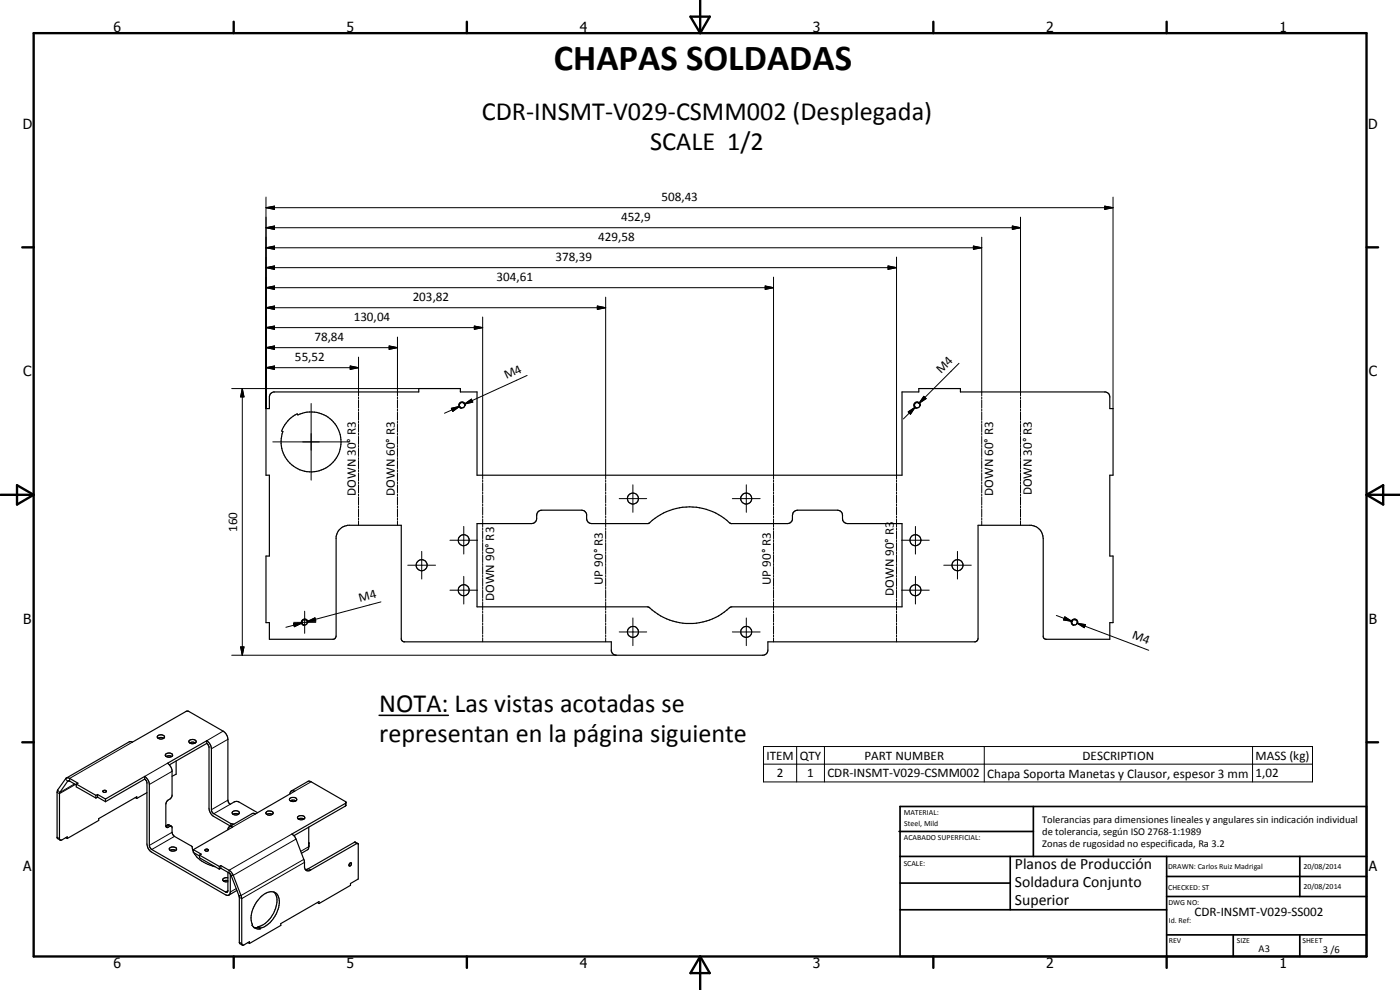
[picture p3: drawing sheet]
<svg xmlns="http://www.w3.org/2000/svg" width="420mm" height="297mm" viewBox="0 0 420 297" stroke-linecap="round" stroke-linejoin="round" font-family="sans-serif">
<g fill="none" stroke="#000" stroke-width=".35">
<path d="M81.1 118.2l1-.6h43.6v-1h12.5v1h5v25h127.5v-25h5v-1h12.5v1l43.9 .1 .5 .3 .4 .8 .1 3.8h.9v20h-.9v24.2h.9v20h-.9v5h-19.3l-.5-.3-.2-.4v-29.5a4 4 0 0 0-3.6-4h-16v34l-.6 .9-62.4 .1v2.5a1.52 1.52 0 0 1-1.6 1.5h-44l-.8-.3-.6-.9v-2.8h-62.3l-.8-.8v-34.2h-16.1a4.1 4.1 0 0 0-3.4 3.5v29.7l-.3 .7-.5 .3h-19.3v-5h-1v-20h1v-24.2h-1v-20h1v-3.5zM86.9 125.8l2.3-1.6 .2 .3a9 9 0 0 1 12.8 6.4 9 9 0 0 1-9.6 10.6 9 9 0 0 1-7.7-12l-.4-.2 .3-.6zM143.2 157.1h16.3a1.81 1.81 0 0 0 1.6-2.5 1.52 1.52 0 0 1 1.5-1.5h12.2l.6 .2 .6 .7 .1 1.6a1.52 1.52 0 0 0 1.5 1.5h16.9a17.8 17.8 0 0 1 24.4-.3l.5 .3h16.9l.9-.3 .4-.4 .2-1.8a1.6 1.6 0 0 1 1.5-1.5h12.1a1.78 1.78 0 0 1 1.4 2.5l.5 1 1 .5h16.4v25l-51.5 .1a17.9 17.9 0 0 1-24.7-.1h-51.3zM19.9 233.5l18.9-10.9 .9 .1 16.2-9.3h.5l10.6 6 .9 .9 .5 1.5 .1 18.9 .6 .6 1.3-.8h1.1l5.8 3.3M22.9 235.5l-2-1.1h-.5l-2.5 3.5v13.9l.5 .3 1.8-1v.5M22.9 235.2l.5-.2-3.2-1.7-.4 .2-2.6 3.7-.1 14.1 1 .8M22.9 235.2v.9l5.9 3.3M22.9 235.2l5.9 3.4M28.8 238.6v.8M29.3 239.2l2.4 1.3M29.3 238.4l2.4 1.3M29.3 239.2l-.5 .2"/>
<path d="M29.3 238.4v.8M29.3 238.4l-.5 .2M30.9 237.3a.51 .51 0 0 1 .6-.2 .51 .51 0 0 1 .3 .5l-.6 .1zM31.7 239.7v.8M40.6 239.3l.5 .3M41.1 239.6v-.5l-11.5 6.5v.6l-9.4 5.4M43.4 233a3.1 3.1 0 0 1 1.4 2.4v18.3l.4 .9 22.6 13.1h.3l.3-.4v-5.6M43.4 233.8l.7 1v18.4a3 3 0 0 0 1.4 2.5l22.2 12.8a.89 .89 0 0 0 1 .1 .89 .89 0 0 0 .4-1v-5.3M43.4 233.8l-11.7 6.7M43.4 233l-11.7 6.7M43.4 233v.8M44.1 237.8l-3 1.8"/>
<path d="M47.4 220.8a1.31 1.31 0 0 1 2 .3 1.21 1.21 0 0 1-1.1 .7 1.21 1.21 0 0 1-1.1-.8zM47.4 221.5l.7-.2 1 .2M49.8 226.2a1.28 1.28 0 0 1 2 .5 1.28 1.28 0 0 1-2.2-.2zM49.9 227l.8-.3 .9 .3M52.9 228.3v4l-1.3 .6M56.7 222.3a1.28 1.28 0 0 1 2.2 .3 1.3 1.3 0 0 1-2.2-.2zM56.9 222.9l.7-.2 1 .2M62 222.2l-11.8 6.8a3.3 3.3 0 0 1 1.4 2.2v7.6a2.26 2.26 0 0 1-1.4 1.5l-.4 1v6.5M62 222.2l.9 .9 .5 1.6 .2 18.8 .4 .6 5.2 3 1.1 .1M62 223.1l.7 1 .1 19 .4 1 .7 .7 5.3 3.1M62 223.1l-11.2 6.4M62 222.2v.9"/>
<path d="M87 238.3a.87 .87 0 0 1 .4-1 .87 .87 0 0 1 1 .1l-11.7 6.8-.9-.1-7 4M87 239.5l1.3-.2a.64 .64 0 0 1 .8 .7 .64 .64 0 0 1-.9 .5 .96 .96 0 0 1-1.3-.8zM87.4 237.3l5-2.8 .6-.1 10.8 6.3-.1 1.2-15.5 8.8M19.7 251.3l.5 .3M49.8 247.8l.4 .5 .8-.4h.5l.1 1.8 .5 1 5.5 3.3 .4 1.6M49.8 247.8l.8-.4 .9 .5M50.8 254.6a1.11 1.11 0 0 1 1.2-.6 1.11 1.11 0 0 1 .9 1 1.32 1.32 0 0 1-2.1-.3zM51 255.1l.6-.2 1.1 .2M58 254.9v.9l1.9 1M58 254.9l2.4 1.4-.5 .3M58.2 255.8a9.4 9.4 0 0 0 6.3 4.3M59.9 256.6v.8l5.9 3.4"/>
<path d="M59.9 256.6l5.9 3.4M61.5 254.9a.5 .5 0 0 1 .6-.2 .5 .5 0 0 1 .4 .6h-.8zM65.8 260v.8M66.3 259.7l2.7 1.6 .7 .7 2.6 6.7 .2 .9 .2 13.9M66.3 259.7v.8M66.3 259.7l-.5 .3M68.4 249a.86 .86 0 0 1 .4-.9 .86 .86 0 0 1 1 .1l-11.8 6.7M69.8 243.5a1.28 1.28 0 0 1 2 .5 1.16 1.16 0 0 1-1.1 .6 1.16 1.16 0 0 1-1-.9zM69.9 244.3l.6-.2 1.1 .2M80 244.3l.7-.2 1 .2M80.1 243.5a1.11 1.11 0 0 1 1.8 .6 1.13 1.13 0 0 1-1.1 .6 1.13 1.13 0 0 1-1-.9zM87.7 240.1v.4"/>
<path d="M87.7 240.1l1.1 .2M87.7 240.1l-.6 .2M89.5 245.7a.57 .57 0 0 1-.1-.7 .57 .57 0 0 1 .6-.3h.8a.57 .57 0 0 1 .6 .3 .57 .57 0 0 1-.2 .7M89.5 245.7l.6 .3 1.1-.3M89.5 245.7l.6-.2 1.1 .2M92.7 248.2l-.1 6.4-.2 .3-1.9 1.1M92.7 252.8v1.2M92.7 253v.2M103.8 240.8l-16.2 9.4 .7 .7 .5 .9 2.5 6.7a3.5 3.5 0 0 0 .4 2.5l.5 .3 .8-.1 14-8.1h.4M105 259l.2-.1a.51 .51 0 0 1 .2 .6 .51 .51 0 0 1-.6 .3zM107.4 253.1l-.9-.5-14.2 8.2-.7 .1M107.4 253.1l.1 10.6-2.3 1.4v.5l-9.5 5.5"/>
<path d="M66.3 260.5l2.4 1.4 .6 .6 2.5 6.4v13.9l.9 .7M66.3 260.5l-.5 .3M67.1 264.4l1.3 .1M68.4 264.2l-1.3 .2M68.4 263.4l-1.3 .2-.3 .2 .3 .6M71.1 267.2l-2.4 1.4M76.1 278.2l1.3 .1M77.4 278.3l.7 .4M77.4 278.1l.7 .4M77.4 278.1v.2M78.1 278.5v.2M78.1 278.5a8.4 8.4 0 0 0 5.5-9.2 2.48 2.48 0 0 0-4.1-1.2 8.7 8.7 0 0 0-3.9 8.9 1.92 1.92 0 0 0 2.5 1.7"/>
<path d="M82.2 267.6a4.4 4.4 0 0 1 .6 4.8 8.1 8.1 0 0 1-5.4 5.7M95.3 270.8l.4 .3M95.7 271.1v-.6l-11.4 6.6v.6l-9.4 5.4M74.4 282.8l.5 .3M74.9 283.1v-.6l-1.8 1.1-.4-.1"/>
<circle cx="138.7" cy="121.6" r=".82"/>
<circle cx="275.2" cy="121.6" r=".82"/>
<circle cx="189.9" cy="149.6" r="1.65"/>
<circle cx="224" cy="149.6" r="1.65"/>
<circle cx="126.5" cy="169.6" r="1.66"/>
<circle cx="139.1" cy="162.1" r="1.65"/>
<circle cx="139.2" cy="177.1" r="1.65"/>
<circle cx="274.7" cy="177.1" r="1.66"/>
<circle cx="274.7" cy="162.1" r="1.66"/>
<circle cx="287.4" cy="169.6" r="1.66"/>
<circle cx="91.4" cy="186.7" r=".82"/>
<circle cx="189.9" cy="189.6" r="1.66"/>
<circle cx="223.9" cy="189.6" r="1.65"/>
<circle cx="322.5" cy="186.7" r=".82"/>
</g>
<g fill="none" stroke="#000" stroke-width=".3">
<path d="M79.8 59.1v63.5M334 59.1v63.5M79.8 74.3l2.6-.5v1zM79.8 68.3l2.6-.5v1zM79.8 62.3l2.6-.5v1zM79.8 74.3h214.8M79.8 68.3h226.5M79.8 62.3h254.2M266.5 79.8l2.6 .5-2.6 .5zM269.1 77.1v66.7M292.1 73.8l2.5 .5-2.5 .5zM294.6 71.2v47.6"/>
<path d="M303.8 67.8l2.5 .5-2.5 .5zM306.3 65.2v53.6M331.5 61.8l2.5 .5-2.5 .5zM79.8 98.3l2.6-.5v1zM79.8 92.3l2.6-.5v1zM79.8 86.3l2.6-.5v1zM79.8 80.3l2.6-.5v1zM79.8 98.3h65.1M79.8 92.3h102M79.8 86.3h152.3M79.8 80.3h189.3M142.4 97.8l2.5 .5-2.5 .5z"/>
<path d="M144.9 95.1v48.7M179.3 91.8l2.5 .5-2.5 .5zM181.8 89.2v54.6M229.6 85.8l2.5 .5-2.5 .5zM232.1 83.1v60.7M69.5 116.6h56.2M72.7 116.6l.5 2.5h-1zM72.7 116.6v80M79.8 110.3l2.6-.5v1zM79.8 104.3l2.6-.5v1zM79.8 110.3h27.8M79.8 104.3h39.5"/>
<path d="M105.1 109.8l2.5 .5-2.5 .5zM107.6 107.1v11.7M107.6 119.1v.6M116.8 103.8l2.5 .5-2.5 .5zM119.3 101.1v17.7M119.3 119.1v.6M158.2 112.6l-18.8 8.6M277.2 118.9l.7 .7-2.1 1.4zM287.8 109l-12 12M294.6 119.1v.6M306.3 119.1v.6M81.9 132.6h22.9"/>
<path d="M93.4 121.1v23M107.6 120v2.4M107.6 122.7v.7M107.6 123.7v2.4M107.6 126.4v.6M107.6 127.3v2.4M107.6 130v.6M107.6 130.9v2.4M107.6 133.6v.6M107.6 134.5v2.5M107.6 137.3v.6M107.6 138.2v2.4"/>
<path d="M119.3 120v2.4M119.3 122.7v.7M119.3 123.7v2.4M119.3 126.4v.6M119.3 127.3v2.4M119.3 130v.6M119.3 130.9v2.4M119.3 133.6v.6M119.3 134.5v2.5M119.3 137.3v.6M119.3 138.2v2.4M135.5 122.5l2.5-.6-2.1 1.5z"/>
<path d="M138 121.9l-4.6 2.1M139.4 121.2l2.1-1.4 .4 .8zM139.6 121.8a.99 .99 0 0 0-.8-1.2 .99 .99 0 0 0-1.1 .8 .99 .99 0 0 0 .8 1.2M141.7 120.2l-2.3 1M272.6 123.6l2-1.4-1.3 2.1zM274.6 122.2l-3.5 3.5M276.2 121.8a.99 .99 0 0 0-.8-1.2 .99 .99 0 0 0-1.1 .8 .99 .99 0 0 0 .8 1.2M294.6 120v2.4M294.6 122.7v.7M294.6 123.7v2.4M294.6 126.4v.6M294.6 127.3v2.4"/>
<path d="M294.6 130v.6M294.6 130.9v2.4M294.6 133.6v.6M294.6 134.5v2.5M294.6 137.3v.6M294.6 138.2v2.4M306.3 120v2.4M306.3 122.7v.7M306.3 123.7v2.4M306.3 126.4v.6M306.3 127.3v2.4M306.3 130v.6"/>
<path d="M306.3 130.9v2.4M306.3 133.6v.6M306.3 134.5v2.5M306.3 137.3v.6M306.3 138.2v2.4M107.6 140.9v.6M107.6 141.9v2.4M107.6 144.6v.6M107.6 145.5v2.4M107.6 148.2v.6M107.6 149.1v2.4M107.6 151.8v.6"/>
<path d="M107.6 152.7v2.5M107.6 155.4v.7M107.6 156.4v1.2M119.3 140.9v.6M119.3 141.9v2.4M119.3 144.6v.6M119.3 145.5v2.4M119.3 148.2v.6M119.3 149.1v2.4M119.3 151.8v.6M119.3 152.7v2.5M119.3 155.4v.7"/>
<path d="M119.3 156.4v1.2M139.2 157.9v8.3M144.9 144.1v.6M144.9 144.9v2.5M144.9 147.7v.6M144.9 148.5v2.4M144.9 151.2v.6M144.9 152.1v2.4M144.9 154.8v.6M144.9 155.7v2.4M144.9 158.4v.6M144.9 159.3v2.3"/>
<path d="M181.8 144.1v.6M181.8 144.9v2.5M181.8 147.7v.6M181.8 148.5v2.4M181.8 151.2v.6M181.8 152.1v2.4M181.8 154.8v.6M181.8 155.7v2.4M181.8 158.4v.6M181.8 159.3v2.3M185.8 149.6h8.3M189.9 145.5v8.2"/>
<path d="M219.8 149.6h8.3M224 145.5v8.2M232.1 144.1v.6M232.1 144.9v2.5M232.1 147.7v.6M232.1 148.5v2.4M232.1 151.2v.6M232.1 152.1v2.4M232.1 154.8v.6M232.1 155.7v2.4M232.1 158.4v.6M232.1 159.3v2.3"/>
<path d="M269.1 144.1v.6M269.1 144.9v2.5M269.1 147.7v.6M269.1 148.5v2.4M269.1 151.2v.6M269.1 152.1v2.4M269.1 154.8v.6M269.1 155.7v2.4M269.1 158.4v.6M269.1 159.3v2.3M274.7 157.9v8.3M294.6 140.9v.6"/>
<path d="M294.6 141.9v2.4M294.6 144.6v.6M294.6 145.5v2.4M294.6 148.2v.6M294.6 149.1v2.4M294.6 151.8v.6M294.6 152.7v2.5M294.6 155.4v.7M294.6 156.4v1.2M306.3 140.9v.6M306.3 141.9v2.4M306.3 144.6v.6"/>
<path d="M306.3 145.5v2.4M306.3 148.2v.6M306.3 149.1v2.4M306.3 151.8v.6M306.3 152.7v2.5M306.3 155.4v.7M306.3 156.4v1.2M122.4 169.6h8.3M126.6 165.4v8.3M135 177.1h8.3M135 162.1h8.3M139.2 172.9v8.3"/>
<path d="M144.9 161.9v.6M144.9 162.8v2.4M144.9 165.5v.6M144.9 166.4v2.4M144.9 169.1v.6M144.9 170v2.3M144.9 172.6v.6M144.9 173.5v2.4M144.9 176.2v.6M144.9 177.1v2.4M144.9 179.8v.6M181.8 161.9v.6"/>
<path d="M181.8 162.8v2.4M181.8 165.5v.6M181.8 166.4v2.4M181.8 169.1v.6M181.8 170v2.3M181.8 172.6v.6M181.8 173.5v2.4M181.8 176.2v.6M181.8 177.1v2.4M181.8 179.8v.6M232.1 161.9v.6M232.1 162.8v2.4"/>
<path d="M232.1 165.5v.6M232.1 166.4v2.4M232.1 169.1v.6M232.1 170v2.3M232.1 172.6v.6M232.1 173.5v2.4M232.1 176.2v.6M232.1 177.1v2.4M232.1 179.8v.6M269.1 161.9v.6M269.1 162.8v2.4M269.1 165.5v.6"/>
<path d="M269.1 166.4v2.4M269.1 169.1v.6M269.1 170v2.3M269.1 172.6v.6M269.1 173.5v2.4M269.1 176.2v.6M269.1 177.1v2.4M269.1 179.8v.6M270.6 177.1h8.3M270.6 162.1h8.3M274.7 172.9v8.3M283.2 169.6h8.3"/>
<path d="M287.3 165.4v8.3M69.5 196.6h115.4M72.2 194.1h1l-.5 2.5zM88.1 187.1l2.5-.2-2.3 1.1zM88.1 186.7h6.7M90.6 186.9l-4.8 1.3M91.4 183.4v6.6M92.2 186.5l2.3-1.1 .3 1zM92.4 186.9a1 1 0 0 0-.8-1.2 1 1 0 0 0-1.2 .9 1 1 0 0 0 .9 1.1M94.6 185.8l-2.4 .7M114.3 180.6l-22.1 5.9M144.9 180.7v2.3"/>
<path d="M144.9 183.4v.5M144.9 184.3v2.3M144.9 186.9v.6M144.9 187.8v2.4M144.9 190.5v.6M144.9 191.4v1.2M181.8 180.7v2.3M181.8 183.4v.5M181.8 184.3v2.3M181.8 186.9v.6M181.8 187.8v2.4M181.8 190.5v.6"/>
<path d="M181.8 191.4v1.2M185.8 189.6h8.3M189.9 185.4v8.3M219.8 189.6h8.3M224 185.4v8.3M232.1 180.7v2.3M232.1 183.4v.5M232.1 184.3v2.3M232.1 186.9v.6M232.1 187.8v2.4M232.1 190.5v.6M232.1 191.4v1.2"/>
<path d="M269.1 180.7v2.3M269.1 183.4v.5M269.1 184.3v2.3M269.1 186.9v.6M269.1 187.8v2.4M269.1 190.5v.6M269.1 191.4v1.2M317 184.7l4.7 1.7M319.6 185.1l2.1 1.3-2.5-.4zM323.2 187l2.5 .4-.3 .9zM323.2 187l2.4 .9M323.2 187l21.6 8.1"/>
<path d="M323.5 186.9a1.01 1.01 0 0 0-.9-1.2 1.01 1.01 0 0 0-1.1 .8 1.01 1.01 0 0 0 .8 1.2M67 219.4l-5 2.8M19.7 233.7l.6 .7 .2-.1M22.4 235.2l-4.5 2.6-.6-.8M22.6 235.4l-4.7 2.7-.8-.4M39.7 222.7l-18.8 10.9v.8M50.2 229l-6.8 4M51.6 231.4l-6.8 4M68.4 221.8l-5 2.9M93.4 234.6l-5 2.8M229.1 224h164.8v10.6h-164.8zM229.1 229.3h164.8"/>
<path d="M239.1 224v10.6M247.4 224v10.6M295.4 224v10.6M375.9 224v10.6M17.1 251.2l.8 .4M49.8 247.8l.7 .4M50.2 247.5l.8 .4M51.6 249.7l-6.8 4M52.4 251l-6.9 3.9M68.4 240.1l-5 2.9M69.1 241.3l-4.9 2.8M69.2 247.1v.7"/>
<path d="M69.7 247.2v.3M76.7 244.2l-6.9 4M87.6 250.2l-18.9 10.9v.8M88.8 251.8l-18.8 10.8-.6 .1M91.2 257.9l-18.9 10.8h-.6M91.4 258.7l-18.9 10.9-.7-.4M92.7 254l-2.5 1.4M103.7 241v.9M106.3 252.7l.7 .4M68.4 267.3l-.7 .3M70.9 266.6l-1.8 1M92.5 260.6l.7 .4"/>
<path d="M71.8 282.7l.7 .4"/>
</g>
<g fill="none" stroke="#000" stroke-width=".71">
<path d="M10.1 9.9h400v277.1h-400zM70.1 6.5v3.4M140.1 6.5v3.4M207.2 5h5.8l-2.9 4.9zM210.1 0v9.9M280.1 6.5v3.4M350.1 6.5v3.4M6.7 74.2h3.4M410.1 74.2h3.5M.1 148.5h10M5.1 145.6l5 2.9-5 2.9zM410.1 148.5h10"/>
<path d="M410.1 148.5l5-2.9v5.8zM6.7 222.7h3.4M410.1 222.7h3.5M70.1 287v3.4M140.1 287v3.4M210.1 287v10M210.1 287l2.9 5h-5.8zM280.1 287v3.4M350.1 287v3.4"/>
</g>
<g fill="none" stroke="#000" stroke-width=".51">
<path d="M269.8 249.5h40.3M270.1 242h140v45h-140zM270.1 257h140M303.2 257v16M310.1 242v15M350.1 257v30M390.1 257v12M270.1 265h33.1M270.1 273h80M350.1 269h60M350.1 263h60M350.1 280.5h60"/>
<path d="M370.1 280.5v6.5M390.1 280.5v6.5"/>
</g>
<g fill="#000">
<path d="M79.8 80.3l2.6-.5v1zM79.8 74.3l2.6-.5v1zM79.8 68.3l2.6-.5v1zM79.8 62.3l2.6-.5v1zM292.1 73.8l2.5 .5-2.5 .5zM303.8 67.8l2.5 .5-2.5 .5zM331.5 61.8l2.5 .5-2.5 .5zM79.8 98.3l2.6-.5v1zM79.8 92.3l2.6-.5v1zM79.8 86.3l2.6-.5v1zM142.4 97.8l2.5 .5-2.5 .5zM179.3 91.8l2.5 .5-2.5 .5z"/>
<path d="M229.6 85.8l2.5 .5-2.5 .5zM266.5 79.8l2.6 .5-2.6 .5zM72.7 116.6l.5 2.5h-1zM79.8 110.3l2.6-.5v1zM79.8 104.3l2.6-.5v1zM105.1 109.8l2.5 .5-2.5 .5zM116.8 103.8l2.5 .5-2.5 .5zM139.4 121.2l2.1-1.4 .4 .8zM277.2 118.9l.7 .7-2.1 1.4zM135.5 122.5l2.5-.6-2.1 1.5zM272.6 123.6l2-1.4-1.3 2.1zM72.2 194.1h1l-.5 2.5z"/>
<path d="M88.1 187.1l2.5-.2-2.3 1.1zM92.2 186.5l2.3-1.1 .3 1zM319.6 185.1l2.1 1.3-2.5-.4zM323.2 187l2.5 .4-.3 .9z"/>
</g>
<path d="M113.8 214.6h20.8" fill="none" stroke="#000" stroke-width=".46"/>
<text font-size="11" x="166.2" y="20.9">CHAPAS SOLDADAS</text>
<g font-size="7.9">
<text x="144.6" y="36.1">CDR-INSMT-V029-CSMM002 (Desplegada)</text>
<text x="195.1" y="45.1">SCALE 1/2</text>
<text x="113.8" y="213.5">NOTA: Las vistas acotadas se</text>
<text x="113.8" y="222.5">representan en la página siguiente</text>
</g>
<g font-size="4.7">
<text x="304.6" y="260.8">Planos de Producción</text>
<text x="304.6" y="266.2">Soldadura Conjunto</text>
<text x="304.6" y="271.6">Superior</text>
</g>
<g font-size="4.2">
<text x="34" y="9.6">6</text>
<text x="104" y="9.6">5</text>
<text x="174" y="9.6">4</text>
<text x="244" y="9.6">3</text>
<text x="314" y="9.6">2</text>
<text x="384" y="9.6">1</text>
<text x="6.8" y="38.7">D</text>
<text x="410.6" y="38.7">D</text>
<text x="7" y="112.9">C</text>
<text x="410.8" y="112.9">C</text>
<text x="7" y="187.1">B</text>
<text x="410.8" y="187.1">B</text>
<text x="7" y="261.4">A</text>
<text x="410.8" y="261.4">A</text>
<text x="34" y="290.4">6</text>
<text x="104" y="290.4">5</text>
<text x="174" y="290.4">4</text>
<text x="244" y="290.4">3</text>
<text x="314" y="290.4">2</text>
<text x="384" y="290.4">1</text>
</g>
<g font-size="3.9">
<text x="198.5" y="60.3">508,43</text>
<text x="186.4" y="66.3">452,9</text>
<text x="179.5" y="72.3">429,58</text>
<text x="166.7" y="78.3">378,39</text>
<text x="149" y="84.3">304,61</text>
<text x="123.9" y="90.3">203,82</text>
<text x="106.2" y="96.3">130,04</text>
<text x="94.3" y="102.3">78,84</text>
<text x="88.5" y="108.3">55,52</text>
<text x="152" y="113.8" transform="rotate(-25 152 113.8)">M4</text>
<text x="282.4" y="112.3" transform="rotate(-45 282.4 112.3)">M4</text>
<text x="106.8" y="148.8" transform="rotate(-90 106.8 148.8)">DOWN 30° R3</text>
<text x="118.5" y="148.8" transform="rotate(-90 118.5 148.8)">DOWN 60° R3</text>
<text x="298" y="148.8" transform="rotate(-90 298 148.8)">DOWN 60° R3</text>
<text x="309.7" y="148.6" transform="rotate(-90 309.7 148.6)">DOWN 30° R3</text>
<text x="71.2" y="159.6" transform="rotate(-90 71.2 159.6)">160</text>
<text x="181" y="175.5" transform="rotate(-90 181 175.5)">UP 90° R3</text>
<text x="231.3" y="175.5" transform="rotate(-90 231.3 175.5)">UP 90° R3</text>
<text x="268.3" y="178.7" transform="rotate(-90 268.3 178.7)">DOWN 90° R3</text>
<text x="108" y="180.7" transform="rotate(-15 108 180.7)">M4</text>
<text x="148.3" y="180.3" transform="rotate(-90 148.3 180.3)">DOWN 90° R3</text>
<text x="339.5" y="191.5" transform="rotate(21 339.5 191.5)">M4</text>
<text x="230" y="227.9">ITEM</text>
<text x="240" y="227.9">QTY</text>
<text x="259.4" y="227.9">PART NUMBER</text>
<text x="324.9" y="227.9">DESCRIPTION</text>
<text x="233.1" y="233.2">2</text>
<text x="242.3" y="233.2">1</text>
<text x="248.3" y="233.2">CDR-INSMT-V029-CSMM002</text>
<text x="296.3" y="233.3">Chapa Soporta Manetas y Clausor, espesor 3 mm</text>
<text x="376.8" y="228">MASS (kg)</text>
<text x="376.8" y="233.2">1,02</text>
<text x="358.5" y="275">CDR-INSMT-V029-SS002</text>
</g>
<g font-size="3.1">
<text x="312.7" y="246.8">Tolerancias para dimensiones lineales y angulares sin indicación individual</text>
<text x="312.7" y="250.4">de tolerancia, según ISO 2768-1:1989</text>
<text x="312.7" y="254">Zonas de rugosidad no especificada, Ra 3.2</text>
<text x="377.7" y="285.6">A3</text>
<text x="397" y="285.9">3 /6</text>
</g>
<g font-size="2.4">
<text x="271.2" y="244.4">MATERIAL:</text>
<text x="271.3" y="252">ACABADO SUPERFICIAL:</text>
<text x="271.4" y="247.9">Steel, Mild</text>
<text x="271.2" y="259.7">SCALE:</text>
<text x="350.6" y="260.8">DRAWN: Carlos Ruiz Madrigal</text>
<text x="391.2" y="260.6">20/08/2014</text>
<text x="350.6" y="267">CHECKED: ST</text>
<text x="391.2" y="266.7">20/08/2014</text>
<text x="350.6" y="271.4">DWG NO:</text>
<text x="350.8" y="276.9">Id. Ref:</text>
<text x="350.8" y="282.8">REV</text>
<text x="371.2" y="282.9">SIZE</text>
<text x="390.9" y="282.9">SHEET</text>
</g>
</svg>
